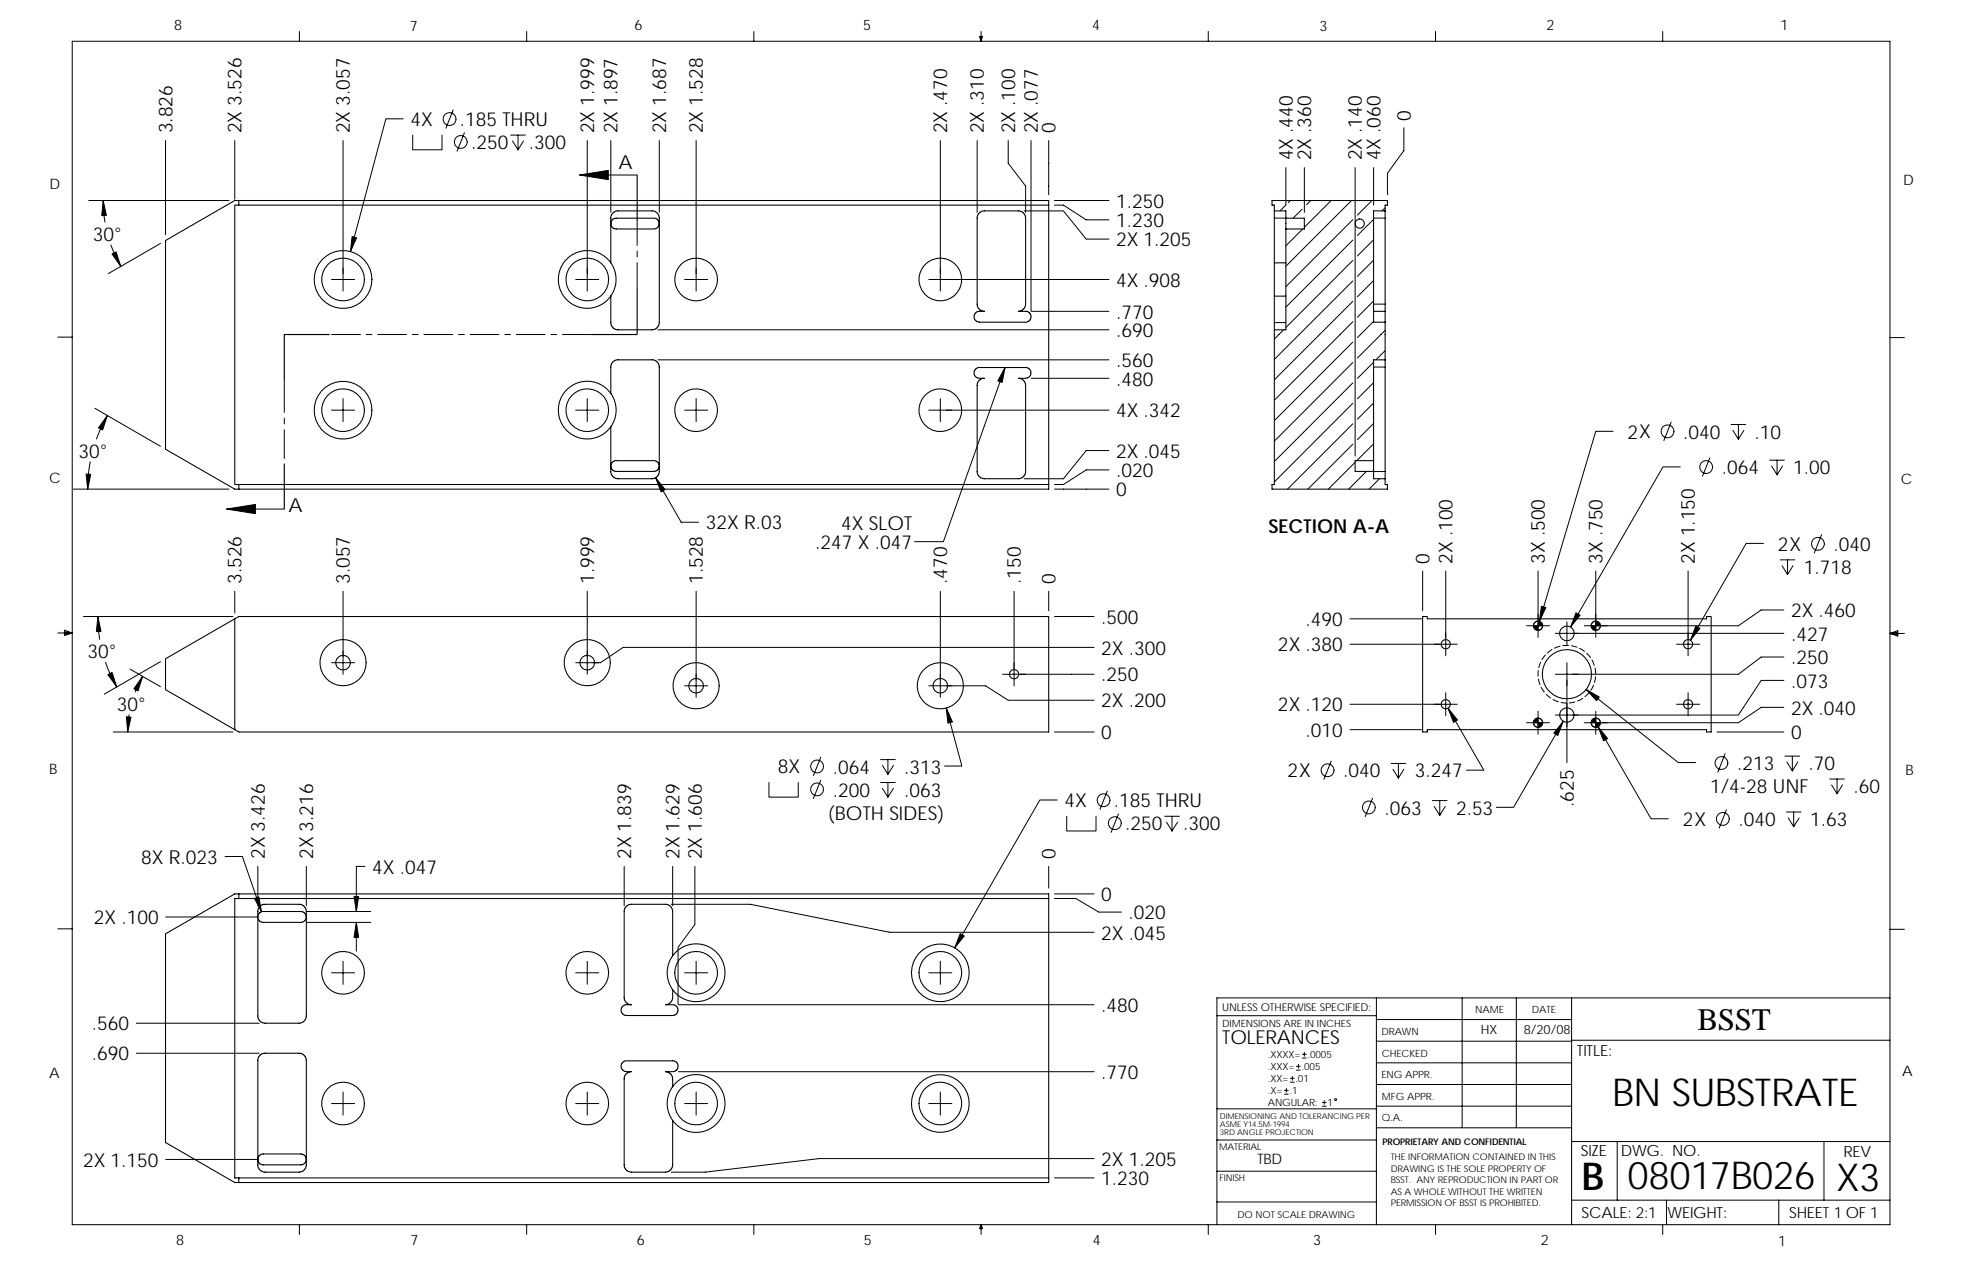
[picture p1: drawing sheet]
<svg xmlns="http://www.w3.org/2000/svg" width="432mm" height="279mm" viewBox="0 0 432 279" stroke-linecap="round" stroke-linejoin="round" font-family="sans-serif">
<g fill="none" stroke="#000" stroke-width=".22">
<path d="M15.9 9.1h400v260.3h-400zM65.9 6.9v2.2M115.9 6.9v2.2M165.9 6.9v2.2M215.6 8h.6l-.3 1.1zM215.7 8l.2 1.1M215.9 6.9v2.2M216 8l-.1 1.1M265.9 6.9v2.2M315.9 6.9v2.2M365.9 6.9v2.2M36.4 30.9v20.7"/>
<path d="M51.7 30.9v13M75.5 30.9v33.1M88.7 26.1h-3.8l-7.8 29.3M90.8 29.7v3.3h6.5v-3.3M99.7 24.2l-1.6 4M102.2 29.2l-1.6 4.1M112.4 29.7h3.2M112.8 31l1.2 2M114 29.7v3.3M115.2 31l-1.2 2M127.5 38.5h12.7M129.2 30.9v33.1"/>
<path d="M134.4 30.9v15.8M145.1 30.9v15.8M153.2 30.9v33.1M206.9 30.9v33.1M215.1 30.9v15.8M221.9 30.9v5l3.8 5v5.8M226.9 30.9v37.5M230.8 30.9v11.9M283 36.9v8.2M287.1 36.9v9.8M298.2 36.9v63.4M302.3 36.9v8.2"/>
<path d="M309 28.1v5l-3.6 5v4.7M19.5 44.1h30.9M22.7 44.1l.4 4.8M24.4 53.9l2.2 4.7M35.3 53.6l-11.5 6.6M140.2 48.5v5.5M140.2 55.2v1.3M140.2 57.8v5.8M225.4 46.4h8.6l5.1 6.2h5M232.1 44.1h12M232.1 45.1h1.9l5.1 3.3h5M280.5 48h2.5"/>
<path d="M283 45.1l-1.3 1.3M284 44.1l-.5 .5M286.6 46l-2 2M286.7 50.4l-3.7 3.7M288.5 44.1l-.9 .9M293 44.1l-5.9 5.9M297.5 44.1l-14.5 14.5M297.7 52.8l-14.7 14.8M297.7 48.3l-14.7 14.8M297.7 57.3l-14.7 14.8M301.8 44.3l-3.1 3M302.3 48.3l-3.6 3.5"/>
<path d="M302.3 52.7l-3.6 3.6M302.3 57.2l-3.6 3.6M302.3 48h2.5M304.8 45.7l-.7 .7M12.7 74.2h3.2M73 61.5h5M73 73.6h6.3M80.6 73.6h1.3M83.1 73.6h6.4M90.8 73.6h1.2M93.3 73.6h6.4M100.9 73.6h1.3"/>
<path d="M103.5 73.6h6.3M111.1 73.6h1.3M113.6 73.6h6.4M121.2 73.6h1.3M123.8 73.6h6.4M126.7 61.5h5.1M144.8 79.2h99.3M144.8 72.6h99.3M150.7 61.5h5M204.4 61.5h39.7M227 68.5h17.1M280.5 71h2.5"/>
<path d="M282.5 72.6l-2 2M297.7 61.8l-17.2 17.3M297.7 66.3l-17.2 17.3M297.7 79.8l-17.2 17.2M297.7 70.8l-17.2 17.3M297.7 75.3l-17.2 17.2M302.3 61.7l-3.6 3.6M302.3 66.2l-3.6 3.6M302.3 70.7l-3.6 3.6M302.3 79.7l-3.6 3.5M302.3 66.9h2.5M304.8 72.7l-6.1 6.1"/>
<path d="M304.8 77.2l-2 2M415.9 74.3h3.2M20.9 89.8l14.4 8.4M23.6 91.4l-2.4 5.2M62.6 83.6v7.1M62.6 92v1.3M62.6 94.5v6.4M73 90.2h5M75.5 87.7v5.1M126.7 90.2h5.1M129.2 87.7v5.1M150.7 90.2h5"/>
<path d="M153.2 87.7v5.1M204.4 90.2h39.7M206.9 87.7v5.1M221.2 80.9l-13.6 38.3h-6.3M227 83.2h17.1M244.1 99.1h-5l-5.1 6.2h-8.6M297.7 84.2l-17.2 17.3M297.7 88.7l-17.2 17.3M297.7 93.2l-14.3 14.4M297.7 97.7l-9.9 9.9M302.3 84.2l-3.6 3.5M302.3 88.7l-3.6 3.5"/>
<path d="M302.3 93.2l-3.6 3.5M302.3 97.6l-3.7 3.7M302.3 80.8h2.5M355 94.9h-3.8l-12.4 41.8M367.8 92.9l-1.6 4M381 93.4h3.2M381.4 94.7l1.2 1.9M382.6 93.4v3.2M383.8 94.7l-1.2 1.9M16.1 107.6h34.3M19.9 101.6l-.5 3-.1 3M49.9 112h12.7"/>
<path d="M144.3 105.1l5.6 9.8h3.8M232.1 107.6h12M244.1 103.4h-5l-5.1 3.2h-1.9M298.2 101.7l-5.9 5.9M300.7 103.7l-3.9 3.9M302.3 103.7h2.5M303.6 105.3l-2.3 2.3M369.8 102.7h-3.8l-20.3 35.2M376.3 100.7l-1.6 4.1M388.1 119.5h-3.8l-12.3 21.3M389.5 101.2h3.2M389.9 102.5l1.2 2"/>
<path d="M391.1 101.2v3.3M392.3 102.5l-1.2 2M400.9 117.6l-1.6 4.1M12.7 139.3h3.2M14.2 138.6l1.7 .7-1.7 .5zM14.2 139l1.7 .3M15.9 139.3l-1.7 .2M18.4 135.6h32.9M21.5 135.6l.1 2.6 .3 2.5M51.7 130.1v4.8M75.5 130.1v18.2M129.2 130.1v18.2"/>
<path d="M153.2 130.1v23.3M206.9 130.1v23.3M223.2 130.1v20.8M230.8 130.1v4.3M232.1 135.6h8.7M297.1 136.1h15.7M313.1 125.6v8.8M318.2 125.6v18.7M336 137.7h5M338.5 136.7a1.01 1.01 0 0 0-1 1M338.5 125.6v14.6M339.5 137.7a1.01 1.01 0 0 1-1 1"/>
<path d="M342.3 139.3h50.3M344.8 136.8v5.1M351.2 136.7a1.01 1.01 0 0 0-1 1M351.2 125.6v14.6M352.2 137.7a1.01 1.01 0 0 1-1 1M371.5 125.6v18.7M391.8 123.2h3.2M392.2 124.5l1.2 1.9M392.6 134.2h-5l-5 3.5h-33.9M393.4 123.2v3.2M394.6 124.5l-1.2 1.9M415.9 139.4l1.8 .2"/>
<path d="M415.9 139.4l1.8-.7v1.2zM415.9 139.4h3.2M417.7 139.1l-1.8 .3M23.2 145.7l1.1 2.8 1.4 2.6M28.4 157.2l-.3 3.8M28.6 147.2l6.7 3.9M31.4 148.8l-1.6 3.4M35.3 145.6l-12.4 7.1M73 145.8h5M150.7 150.9h5M204.4 150.9h12.5l5 3.2h18.9M208.3 155.8l3.4 12.7h-3.8"/>
<path d="M220.6 148.3h20.2M240.8 142.4h-103.7l-5 3.4h-5.4M297.1 154.9h23.6M297.1 141.7h23.6M318.2 152.4v5.1M318.7 155.8l7.9 13.6h-3.9M336 159h5M337.5 159a1.01 1.01 0 0 0 1 1M338.5 158a1.01 1.01 0 0 1 1 1M338.5 156.5v5M338.5 147.5v1.3M338.6 149.4l.3 1.2"/>
<path d="M339.1 145.7l-.5 1.2M339.2 151.2l.7 1.1M340.1 144.1l-.8 1M340.3 152.7l.9 .8M341.6 142.9l-1 .8M341.8 153.9l1.2 .5M342.3 157.3h5.1M343.3 142.2l-1.2 .4M343.6 154.5l1.2 .2M344 158.7l-10.9 18.9h-3.8M344.8 145.8v22M345.2 142h-1.3"/>
<path d="M345.8 142.1l1.3 .3M346.6 154.4l-1.2 .2M347.6 142.6l1.1 .7M348.3 153.6l-1.1 .6M349.1 151.7l20.3 16.1h3.8M349.2 143.7l.8 1M349.7 152.4l-.9 .8M350.2 159a1.01 1.01 0 0 0 1 1M350.4 145.2l.5 1.2M350.7 150.7l-.6 1.1M351 147l.2 1.3M351.1 148.9l-.2 1.2"/>
<path d="M351.2 158a1.01 1.01 0 0 1 1 1M351.2 156.5v5M351.7 159.9l11.7 20.2h3.8M369 154.9h5.1M369 141.7h5.1M371.5 152.4v5.1M392.6 149.7h-5l-5 7.6h-36.5M392.6 144.5h-5l-5 3.8h-40.3M392.6 155.6h-5l-5 3.4h-33.9M24.9 161h26.4M169.2 172.1v3.3h6.5v-3.3M180.6 171.6l-1.6 4.1"/>
<path d="M180.6 166.6l-1.6 4M193.8 172.1h3.2M193.8 167.1h3.2M194.2 173.4l1.2 2M194.2 168.4l1.2 1.9M195.4 167.1v3.2M195.4 172.1v3.3M196.6 173.4l-1.2 2M196.6 168.4l-1.2 1.9M232.1 161h8.7M232.7 176h-3.8l-18.8 32.5M234.8 179.6v3.2h6.4v-3.2"/>
<path d="M243.7 174l-1.6 4.1M246.1 179.1l-1.6 4M256.3 179.6h3.3M257.9 179.6v3.2M293 167.4l-1.6 4.1M297.1 160.5h15.7M302.1 175.6l-1.6 4M306.2 168h3.2M306.6 169.2l1.2 2M307.8 168v3.2M309 169.2l-1.2 2M315.2 176.1h3.3"/>
<path d="M315.6 177.4l1.3 1.9M316.9 176.1v3.2M318.1 177.4l-1.2 1.9M377.9 161h14.7M379.7 165.8l-1.6 4.1M380 178.1l-1.6 4.1M392.8 166.3h3.3M393.1 178.6h3.3M393.3 167.6l1.2 2M393.6 179.9l1.2 2M394.5 166.3v3.3M394.8 178.6v3.3"/>
<path d="M395.7 167.6l-1.2 2M396 179.9l-1.2 2M402.7 171.4h3.2M403.1 172.7l1.2 1.9M404.3 171.4v3.2M405.5 172.7l-1.2 1.9M49.5 188.4h3.8l4.3 12.2M56.7 190.6v8.7M67.4 190.6v8.7M80.3 190.6h-1.9v9.9M137.4 190.6v8.7M147.7 198.9h17.4l30.7 6.2h45"/>
<path d="M148 190.6v8.7M152.9 190.6v12.8l-3.7 5v12.6M230.8 190.6v4.8M232.1 197.7h4.7l5 3h5M232.1 196.7h8.7M256.7 180.9l1.2 1.9M259.2 180.9l-1.3 1.9M12.7 204.3h3.2M36.5 201.7h20.2M67.5 200.5h14.1M67.5 202.9h14.1M73 214h5"/>
<path d="M75.5 211.5v5.1M78.4 202.9v6.4M126.7 214h5.1M129.2 211.5v5.1M150.7 214h5M153.2 211.5v5.1M204.4 214h5.1M206.9 211.5v5.1M302.9 219.5v49.9M321.8 219.5v28.6M333.7 219.5v28.6M345.9 219.5v49.9"/>
<path d="M415.9 219.5h-148.1v49.9M415.9 204.4h3.2M30 231.7h27.1M30 225.1h27.1M149.3 221h91.5M149.3 235.8h91.5M267.8 223.5h35.1M282.7 239.9h.8M283.1 239.5v.8M284 238.1h.8M284 237.2h.8M284.4 236.8v.9"/>
<path d="M285.3 235.4h.9M285.3 234.6h.9M285.8 234.2v.8M286.6 232.8h.9M286.6 231.9h.9M287.1 231.5v.9M302.9 224.3h43M302.9 229.1h43M302.9 233.8h43M302.9 238.6h43M345.9 228.9h70M36.5 255.1h20.2"/>
<path d="M73 242.8h5M75.5 240.2v5.1M126.7 242.8h5.1M129.2 240.2v5.1M150.7 242.8h5M153.2 240.2v5.1M204.4 242.8h5.1M206.9 240.2v5.1M232.1 259.1h8.7M240.8 254.9h-60.5l-25.1 3h-7.5M267.8 243.9h35.1M267.8 257.7h35.1"/>
<path d="M267.8 250.8h35.1M282.7 240.7h.8M291 243.4h.9M291 242.5h.9M291.4 242.1v.9M302.9 248.1h43M302.9 243.4h43M345.9 251.1h70M355.9 251.1v12.9M401.4 251.1v12.9M65.9 269.4v2.2M115.9 269.4v2.2"/>
<path d="M165.9 269.4v2.2M215.9 269.4l.3 .9h-.6zM215.9 269.4v2.2M265.9 269.4v2.2M267.8 264.4h35.1M315.9 269.4v2.2M345.9 264h70M365.9 269.4v2.2M366.8 264v5.4M391.5 264v5.4"/>
<circle cx="98.9" cy="26.2" r="1.41"/>
<circle cx="101.4" cy="31.2" r="1.42"/>
<circle cx="367" cy="94.9" r="1.42"/>
<circle cx="375.5" cy="102.8" r="1.42"/>
<circle cx="400.1" cy="119.6" r="1.42"/>
<circle cx="179.8" cy="168.6" r="1.41"/>
<circle cx="179.8" cy="173.7" r="1.41"/>
<circle cx="242.9" cy="176.1" r="1.41"/>
<circle cx="292.2" cy="169.5" r="1.41"/>
<circle cx="301.3" cy="177.6" r="1.41"/>
<circle cx="378.8" cy="167.9" r="1.41"/>
<circle cx="245.4" cy="181.1" r="1.41"/>
<circle cx="379.2" cy="180.2" r="1.41"/>
<circle cx="293.9" cy="241.9" r=".21"/>
</g>
<g fill="none" stroke="#000" stroke-width=".23">
<path d="M52.6 44.1h178.2v1h-178.2M134.4 57.8l.8 1.5 .4 1.7-.2 1.9-.4 1.2-.6 1.1M134.7 48.3l.7-.3h8.7l.7 .4 .3 .8-.3 .8-.7 .4h-8.5l-.6-.2-.5-.5-.1-.7zM134.9 46.8l.9-.4h7.9l.8 .3 .5 .7 .1 23.6-.3 .9-.7 .6-8.1 .1-.7-.2-.6-.5-.3-.7v-6.1l-1.1 1.2-1.5 1-1.5 .5h-1.8l-1.7-.4-1.5-1-1.3-1.3-.7-1.4-.4-1.7 .1-1.5 .3-1.2 .5-1.2 .7-.9 1.8-1.4 2.2-.6 2.3 .1 1.3 .5 .9 .6 1.4 1.4v-10.1zM215.5 46.8l.9-.4h8l.7 .3 .5 .6 .1 .7v18.9l-.1 .7-.3 .4-.5 .3-.7 .2h1.8l.8 .4 .2 .5v.5l-.2 .5-.5 .4-10.6 .1-.6-.2-.5-.5-.1-.8 .3-.6 .6-.3h1.3l-1-.3-.5-1.1v-19.4zM230.8 45.1v62.5h-179.1l-15.3-8.8v-45.9l15.3-8.8h.9v1h-.9v61.5h.9v1M280 44.1h25.4v1h-.6v61.5h.6v1h-25.4v-1h.5v-61.5h-.5zM280.5 46.4h2.5v26.2h-2.5M280.5 57.8h2.5M283 48h4.1v2.4h-4.1M304.8 46.4h-2.5v24.5h2.5M280.5 65.2h2.5"/>
<path d="M302.3 68.5h2.5M304.8 79.2h-2.5v26.1h2.5M124.6 85.9l1.4-1.1 1-.5 1.2-.4h1.5l1.4 .3 1.3 .5 1.1 .8 .9 1.1v-6.1l.6-1 .8-.3h7.9l.9 .4 .3 .5 .2 .7v22.9l-.2 .7-.3 .5-.4 .3-.7 .1h-7.5l-.7-.1-.4-.3-.5-.9v-10.1l-.8 1-1.1 .8-1.1 .5-1.1 .3-1.5 .1-1.2-.2-1.2-.5-1.1-.7-.9-.9-.8-1.1-.6-1.6-.1-.9 .1-1.5 .3-1.2 .5-1.1zM134.4 86.6l.8 1.4 .4 1.9-.3 2.2-.9 1.8M214.7 81.2l.6-.3h10.6l.5 .2 .4 .4 .1 .8-.6 .8-2.2 .1 .6 .1 .6 .4 .3 .4 .1 .7v18.9l-.2 .9-.7 .6-.7 .1h-7.5l-.8-.2-.6-.7-.1-.4v-19.4l.5-1.1 1-.3h-1.3l-.6-.4-.3-.5v-.5zM52.6 106.6h178.2M134.7 101.7l.7-.4h8.7l.7 .4 .3 .8-.3 .8-.7 .4h-8.5l-.6-.1-.5-.5-.1-.8zM302.3 101.3h-4.1v2.4h4.1M51.7 136.1l-15.3 8.8v6.8l15.3 8.8M51.7 136.1l.9-.5h178.2v25.4h-178.2l-.9-.5M51.7 136.1v24.4M313.1 135.6h1v.5h61.5v-.5h1v25.4h-1v-.5h-61.5v.5h-1z"/>
<path d="M52.6 196.7v1M57.2 199.4l.9-.5h8l.7 .4 .5 .7 .1 23.5-.3 1-.7 .5-8.3 .1-.8-.3-.5-.7-.1-23.8zM230.8 197.7h-179.1v61.4h179.1M36.4 205.4l15.3-8.7h179.1v63.5h-179.1l-15.3-8.8zM58 202.9h8.4l.9-.6 .1-.8-.3-.6-.7-.3-8.7-.1-.8 .5-.2 1 .5 .7 .8 .2M148 210.3l.8-.9 1.1-.9 2.2-.8 2.4 .1 1.3 .4 .9 .5 1.1 .9 .9 1.2 .8 2.1-.1 2.4-.4 1.3-.5 1-1.2 1.2-1.2 .9-1.5 .5-1.2 .2-1.8-.2-1.4-.6-1.1-.7-1.1-1.2-.1 2.4-.6 .7-.8 .2h1.8l.6 .4 .3 .6v.5l-.4 .6-.5 .3h-10.4l-.8-.3-.4-.7v-.5l.3-.5 .6-.4h1.4l-1-.3-.6-1v-19.4l.4-.9 .9-.5h8l.7 .4 .4 .5 .2 .7v9.8l-.9 1.8-.3 2.1 .4 1.9 .8 1.6M57.2 232.2l.9-.5h8l.7 .3 .5 .7 .1 23.6-.3 1-.7 .5-8.3 .1-.8-.4-.5-.7-.1-23.8zM148 233.4h-10.4l-.5 .2-.3 .4-.1 .8 .4 .6 .5 .3 1.4 .1-1 .3-.6 1v19.4l.3 .8 .5 .4 .8 .2h7.5l.6-.2 .5-.3 .3-.5 .1-.6v-9.8l1.1 1.1 1.5 1 1.6 .4 1.5 .1 1.6-.3 1.6-.9 1.2-1 .7-1.2 .5-1.1 .2-1.3-.2-2.2-.4-1.2-.7-1.1-1.7-1.4-2-.9h-2.4l-2.2 .8-1.1 .8-.8 1M148 233.4l.7 .2 .4 .4 .1 .6-.2 .6-.7 .6h-1.8l.9 .3 .6 1v2l-.9 1.8-.3 2.1 .4 1.9 .8 1.6M52.6 259.1v1.1M66.2 253.9h-8.5l-.8 .5-.2 .9 .3 .6 .7 .4 8.7-.1 .7-.3 .3-.8-.4-.9-.8-.3"/>
<circle cx="299.3" cy="49.2" r="1.01"/>
<circle cx="75.5" cy="61.5" r="6.4"/>
<circle cx="75.5" cy="61.5" r="4.7"/>
<circle cx="129.2" cy="61.5" r="4.7"/>
<circle cx="153.2" cy="61.5" r="4.7"/>
<circle cx="206.9" cy="61.5" r="4.7"/>
<circle cx="75.5" cy="90.2" r="6.4"/>
<circle cx="75.5" cy="90.2" r="4.7"/>
<circle cx="129.2" cy="90.2" r="4.7"/>
<circle cx="153.2" cy="90.2" r="4.7"/>
<circle cx="206.9" cy="90.2" r="4.7"/>
<circle cx="338.5" cy="137.7" r="1.02"/>
<circle cx="344.8" cy="139.3" r="1.61"/>
<circle cx="351.2" cy="137.7" r="1.02"/>
<circle cx="75.5" cy="145.8" r="1.61"/>
<circle cx="75.5" cy="145.8" r="5.1"/>
<circle cx="129.2" cy="145.8" r="1.61"/>
<circle cx="129.2" cy="145.8" r="5.1"/>
<circle cx="153.2" cy="150.9" r="1.61"/>
<circle cx="153.2" cy="150.9" r="5.1"/>
<circle cx="206.9" cy="150.9" r="1.61"/>
<circle cx="206.9" cy="150.9" r="5.1"/>
<circle cx="223.2" cy="148.3" r="1.02"/>
<circle cx="318.2" cy="154.9" r="1.02"/>
<circle cx="318.2" cy="141.7" r="1.02"/>
<circle cx="338.5" cy="159" r="1.02"/>
<circle cx="344.8" cy="148.3" r="5.4"/>
<circle cx="344.8" cy="157.3" r="1.59"/>
<circle cx="351.2" cy="159" r="1.02"/>
<circle cx="371.5" cy="141.7" r="1.02"/>
<circle cx="371.5" cy="154.9" r="1.02"/>
<circle cx="75.5" cy="214" r="4.7"/>
<circle cx="129.2" cy="214" r="4.7"/>
<circle cx="153.2" cy="214" r="4.7"/>
<circle cx="206.9" cy="214" r="4.7"/>
<circle cx="206.9" cy="214" r="6.4"/>
<circle cx="75.5" cy="242.8" r="4.7"/>
<circle cx="129.2" cy="242.8" r="4.7"/>
<circle cx="153.2" cy="242.8" r="4.7"/>
<circle cx="206.9" cy="242.8" r="4.7"/>
<circle cx="206.9" cy="242.8" r="6.4"/>
</g>
<g fill="#000" stroke="#000" stroke-width=".22">
<path d="M127.5 38.5l6.4-1v2zM49.9 112l6.3-1v2z"/>
<path d="M22.7 44.1l.7 3.3h-1z" fill-rule="evenodd"/>
<path d="M24.7 55.9l.8-.5 1.1 3.2z" fill-rule="evenodd"/>
<path d="M77.5 52l1 .3-1.4 3.1z" fill-rule="evenodd"/>
<path d="M23.6 91.4l-1 3.2-.9-.5z" fill-rule="evenodd"/>
<path d="M221.2 80.9l-.6 3.2-1-.3z" fill-rule="evenodd"/>
<path d="M18.9 104.3l1.1 .1-.7 3.2z" fill-rule="evenodd"/>
<path d="M144.3 105.1l2.1 2.6-.9 .5z" fill-rule="evenodd"/>
<path d="M21.5 135.6l.7 3.3-1 .1z" fill-rule="evenodd"/>
<path d="M337.5 137.7h1v1a1.01 1.01 0 0 1-1-1z" fill-rule="evenodd"/>
<path d="M339.2 133.4l1 .3-1.4 3z" fill-rule="evenodd"/>
<path d="M338.5 136.7a1.01 1.01 0 0 1 1 1h-1z" fill-rule="evenodd"/>
<path d="M346.9 134.8l.8 .5-2 2.6z" fill-rule="evenodd"/>
<path d="M350.2 137.7h1v1a1.01 1.01 0 0 1-1-1z" fill-rule="evenodd"/>
<path d="M351.2 136.7a1.01 1.01 0 0 1 1 1h-1z" fill-rule="evenodd"/>
<path d="M23.7 148.4l1-.4 1 3.1z" fill-rule="evenodd"/>
<path d="M31.4 148.8l-1 3.2-.9-.4z" fill-rule="evenodd"/>
<path d="M208.3 155.8l1.3 3-1 .3z" fill-rule="evenodd"/>
<path d="M318.7 155.8l2.1 2.6-.9 .5z" fill-rule="evenodd"/>
<path d="M337.8 158.3l.7-.3v1h-1z" fill-rule="evenodd"/>
<path d="M344 158.7l-1.2 3.1-.8-.5z" fill-rule="evenodd"/>
<path d="M349.1 151.7l2.9 1.7-.7 .7z" fill-rule="evenodd"/>
<path d="M350.5 158.3l.7-.3v1h-1z" fill-rule="evenodd"/>
<path d="M351.7 159.9l2.1 2.6-.9 .5z" fill-rule="evenodd"/>
<path d="M373.2 137.7l.9 .5-2.1 2.6z" fill-rule="evenodd"/>
<path d="M27.8 157.7l1 .1-.7 3.2z" fill-rule="evenodd"/>
<path d="M338.5 159h1a1.01 1.01 0 0 1-1 1z" fill-rule="evenodd"/>
<path d="M351.2 159h1a1.01 1.01 0 0 1-1 1z" fill-rule="evenodd"/>
<path d="M56 197.7l1-.4 .6 3.3z" fill-rule="evenodd"/>
<path d="M77.9 197.2h1l-.5 3.3z" fill-rule="evenodd"/>
<path d="M78.4 202.9l.5 3.3h-1z" fill-rule="evenodd"/>
<path d="M211.3 205.4l.9 .5-2.1 2.6z" fill-rule="evenodd"/>
</g>
<path d="M140.2 38.5v10M72.6 73.6h-10v10M130.2 73.6h10M140.2 63.6v10M62.6 102v10" fill="none" stroke="#000" stroke-width=".25"/>
<g font-size="8.5">
<text x="354.8" y="243.4">BN SUBSTRATE</text>
<text x="348.1" y="261.7">B</text>
<text x="358.2" y="261.6">08017B026</text>
<text x="404.1" y="262.1">X3</text>
</g>
<text font-size="6.9" x="373.6" y="226.5">BSST</text>
<g font-size="4.2">
<text x="37.9" y="29.3" transform="rotate(-90 37.9 29.3)">3.826</text>
<text x="53.2" y="29.3" transform="rotate(-90 53.2 29.3)">2X 3.526</text>
<text x="77" y="29.3" transform="rotate(-90 77 29.3)">2X 3.057</text>
<text x="90.3" y="27.7">4X</text>
<text x="101.2" y="27.7">.185 THRU</text>
<text x="130.7" y="29.3" transform="rotate(-90 130.7 29.3)">2X 1.999</text>
<text x="135.9" y="29.3" transform="rotate(-90 135.9 29.3)">2X 1.897</text>
<text x="146.6" y="29.3" transform="rotate(-90 146.6 29.3)">2X 1.687</text>
<text x="154.7" y="29.3" transform="rotate(-90 154.7 29.3)">2X 1.528</text>
<text x="208.4" y="29.3" transform="rotate(-90 208.4 29.3)">2X .470</text>
<text x="216.6" y="29.3" transform="rotate(-90 216.6 29.3)">2X .310</text>
<text x="223.4" y="29.3" transform="rotate(-90 223.4 29.3)">2X .100</text>
<text x="228.4" y="29.3" transform="rotate(-90 228.4 29.3)">2X .077</text>
<text x="232.3" y="29.3" transform="rotate(-90 232.3 29.3)">0</text>
<text x="310.5" y="26.5" transform="rotate(-90 310.5 26.5)">0</text>
<text x="103.7" y="32.8">.250</text>
<text x="116.4" y="32.8">.300</text>
<text x="284.5" y="35.3" transform="rotate(-90 284.5 35.3)">4X .440</text>
<text x="288.6" y="35.3" transform="rotate(-90 288.6 35.3)">2X .360</text>
<text x="299.7" y="35.3" transform="rotate(-90 299.7 35.3)">2X .140</text>
<text x="303.8" y="35.3" transform="rotate(-90 303.8 35.3)">4X .060</text>
<text x="136.1" y="37.2">A</text>
<text x="245.6" y="45.7">1.250</text>
<text x="20.4" y="53">30°</text>
<text x="245.6" y="50">1.230</text>
<text x="245.6" y="54.2">2X 1.205</text>
<text x="245.6" y="63.1">4X .908</text>
<text x="245.6" y="70.1">.770</text>
<text x="245.6" y="74.1">.690</text>
<text x="245.6" y="80.8">.560</text>
<text x="245.6" y="84.8">.480</text>
<text x="245.6" y="91.8">4X .342</text>
<text x="17.3" y="100.7">30°</text>
<text x="245.6" y="100.7">2X .045</text>
<text x="358.2" y="96.5">2X</text>
<text x="370.4" y="96.5">.040</text>
<text x="386.2" y="96.5">.10</text>
<text x="245.6" y="105">.020</text>
<text x="378.9" y="104.3">.064</text>
<text x="394.7" y="104.3">1.00</text>
<text x="63.5" y="112.7">A</text>
<text x="245.6" y="109.2">0</text>
<text x="155.3" y="116.5">32X R.03</text>
<text x="185.1" y="116.6">4X SLOT</text>
<text x="279.2" y="117.3">SECTION A-A</text>
<text x="179.4" y="120.8">.247 X .047</text>
<text x="314.6" y="124" transform="rotate(-90 314.6 124)">0</text>
<text x="319.7" y="124" transform="rotate(-90 319.7 124)">2X .100</text>
<text x="340" y="124" transform="rotate(-90 340 124)">3X .500</text>
<text x="352.7" y="124" transform="rotate(-90 352.7 124)">3X .750</text>
<text x="373" y="124" transform="rotate(-90 373 124)">2X 1.150</text>
<text x="391.3" y="121.2">2X</text>
<text x="403.5" y="121.2">.040</text>
<text x="53.2" y="128.5" transform="rotate(-90 53.2 128.5)">3.526</text>
<text x="77" y="128.5" transform="rotate(-90 77 128.5)">3.057</text>
<text x="130.7" y="128.5" transform="rotate(-90 130.7 128.5)">1.999</text>
<text x="154.7" y="128.5" transform="rotate(-90 154.7 128.5)">1.528</text>
<text x="208.4" y="128.5" transform="rotate(-90 208.4 128.5)">.470</text>
<text x="224.7" y="128.5" transform="rotate(-90 224.7 128.5)">.150</text>
<text x="232.3" y="128.5" transform="rotate(-90 232.3 128.5)">0</text>
<text x="397" y="126.3">1.718</text>
<text x="242.4" y="137.2">.500</text>
<text x="287.3" y="137.7">.490</text>
<text x="394.2" y="135.8">2X .460</text>
<text x="281.3" y="143.3">2X .380</text>
<text x="394.2" y="140.9">.427</text>
<text x="19.3" y="144.8">30°</text>
<text x="242.4" y="149.9">.250</text>
<text x="242.4" y="144">2X .300</text>
<text x="394.2" y="146.1">.250</text>
<text x="242.4" y="155.6">2X .200</text>
<text x="394.2" y="151.3">.073</text>
<text x="25.7" y="156.3">30°</text>
<text x="281.3" y="156.5">2X .120</text>
<text x="394.2" y="157.2">2X .040</text>
<text x="242.4" y="162.6">0</text>
<text x="287.3" y="162.1">.010</text>
<text x="394.2" y="162.6">0</text>
<text x="171.2" y="170.2">8X</text>
<text x="183.3" y="170.2">.064</text>
<text x="199" y="170.2">.313</text>
<text x="283.4" y="171">2X</text>
<text x="295.6" y="171">.040</text>
<text x="311.4" y="171">3.247</text>
<text x="382.3" y="169.5">.213</text>
<text x="398" y="169.5">.70</text>
<text x="183.3" y="175.3">.200</text>
<text x="199" y="175.3">.063</text>
<text x="234.3" y="177.6">4X</text>
<text x="245.2" y="177.6">.185 THRU</text>
<text x="304.7" y="179.2">.063</text>
<text x="320.4" y="179.2">2.53</text>
<text x="346.4" y="177.5" transform="rotate(-90 346.4 177.5)">.625</text>
<text x="376.3" y="174.5">1/4-28 UNF</text>
<text x="407.9" y="174.5">.60</text>
<text x="182.2" y="180.3">(BOTH SIDES)</text>
<text x="247.6" y="182.7">.250</text>
<text x="260.4" y="182.6">.300</text>
<text x="370.4" y="181.7">2X</text>
<text x="382.6" y="181.7">.040</text>
<text x="398.4" y="181.7">1.63</text>
<text x="31.1" y="190">8X R.023</text>
<text x="58.3" y="189" transform="rotate(-90 58.3 189)">2X 3.426</text>
<text x="68.9" y="189" transform="rotate(-90 68.9 189)">2X 3.216</text>
<text x="138.9" y="189" transform="rotate(-90 138.9 189)">2X 1.839</text>
<text x="149.5" y="189" transform="rotate(-90 149.5 189)">2X 1.629</text>
<text x="154.4" y="189" transform="rotate(-90 154.4 189)">2X 1.606</text>
<text x="232.3" y="189" transform="rotate(-90 232.3 189)">0</text>
<text x="81.9" y="192.2">4X .047</text>
<text x="20.7" y="203.3">2X .100</text>
<text x="242.4" y="198.2">0</text>
<text x="248.4" y="202.2">.020</text>
<text x="242.4" y="206.7">2X .045</text>
<text x="20.2" y="226.7">.560</text>
<text x="242.4" y="222.6">.480</text>
<text x="20.2" y="233.3">.690</text>
<text x="269" y="229.7">TOLERANCES</text>
<text x="242.4" y="237.4">.770</text>
<text x="18.3" y="256.7">2X 1.150</text>
<text x="242.4" y="256.5">2X 1.205</text>
<text x="242.4" y="260.7">1.230</text>
</g>
<g font-size="3.4">
<text x="347" y="232.3">TITLE:</text>
<text x="347.9" y="254.3">SIZE</text>
<text x="356.7" y="254.3">DWG. NO.</text>
<text x="405.7" y="254.4">REV</text>
<text x="348.1" y="267.9">SCALE: 2:1</text>
<text x="367" y="268">WEIGHT:</text>
<text x="393.8" y="267.9">SHEET 1 OF 1</text>
</g>
<g font-size="3.2">
<text x="38.3" y="6.7">8</text>
<text x="90.2" y="6.8">7</text>
<text x="139.7" y="6.5">6</text>
<text x="189.9" y="6.5">5</text>
<text x="240.4" y="6.6">4</text>
<text x="290.4" y="6.7">3</text>
<text x="340.4" y="6.6">2</text>
<text x="391.8" y="6.7">1</text>
<text x="10.9" y="41.6">D</text>
<text x="418.9" y="40.7">D</text>
<text x="10.8" y="106.3">C</text>
<text x="418.4" y="106.4">C</text>
<text x="10.8" y="170.2">B</text>
<text x="419.4" y="170.6">B</text>
<text x="10.8" y="237.2">A</text>
<text x="418.6" y="236.8">A</text>
<text x="276.8" y="256">TBD</text>
<text x="38.8" y="273.9">8</text>
<text x="90.3" y="273.9">7</text>
<text x="140.2" y="273.8">6</text>
<text x="190.1" y="273.9">5</text>
<text x="240.5" y="273.8">4</text>
<text x="289" y="273.9">3</text>
<text x="339.1" y="273.9">2</text>
<text x="391.4" y="274.2">1</text>
</g>
<g font-size="2.8">
<text x="325.9" y="227.5">HX</text>
<text x="335.4" y="227.5">8/20/08</text>
</g>
<text font-size="2.4" x="269" y="222.4">UNLESS OTHERWISE SPECIFIED:</text>
<g font-size="2.2">
<text x="269" y="225.9">DIMENSIONS ARE IN INCHES</text>
<text x="304" y="227.7">DRAWN</text>
<text x="324.7" y="222.9">NAME</text>
<text x="337.2" y="222.9">DATE</text>
<text x="279" y="232.8">.XXXX= .0005</text>
<text x="304.1" y="232.6">CHECKED</text>
<text x="279" y="238.1">.XX= .01</text>
<text x="279" y="235.5">.XXX= .005</text>
<text x="304" y="237.2">ENG APPR.</text>
<text x="279" y="243.4">ANGULAR:</text>
<text x="279" y="240.7">.X= .1</text>
<text x="292.1" y="243.4">1</text>
<text x="304.1" y="242">MFG APPR.</text>
<text x="304.1" y="246.7">Q.A.</text>
</g>
<text font-size="2.1" x="272.4" y="267.9">DO NOT SCALE DRAWING</text>
<g font-size="2">
<text x="304.3" y="252">PROPRIETARY AND CONFIDENTIAL</text>
<text x="268.3" y="252.9">MATERIAL</text>
<text x="306.1" y="257.8">DRAWING IS THE SOLE PROPERTY OF</text>
<text x="306.1" y="255.3">THE INFORMATION CONTAINED IN THIS</text>
<text x="268.4" y="259.7">FINISH</text>
<text x="306.1" y="260.3">BSST. ANY REPRODUCTION IN PART OR</text>
<text x="306.1" y="262.8">AS A WHOLE WITHOUT THE WRITTEN</text>
<text x="306.1" y="265.4">PERMISSION OF BSST IS PROHIBITED.</text>
</g>
<g font-size="1.8">
<text x="268.5" y="249.6">3RD ANGLE PROJECTION</text>
<text x="268.5" y="246.1">DIMENSIONING AND TOLERANCING PER</text>
<text x="268.5" y="247.8">ASME Y14.5M-1994</text>
</g>
</svg>
